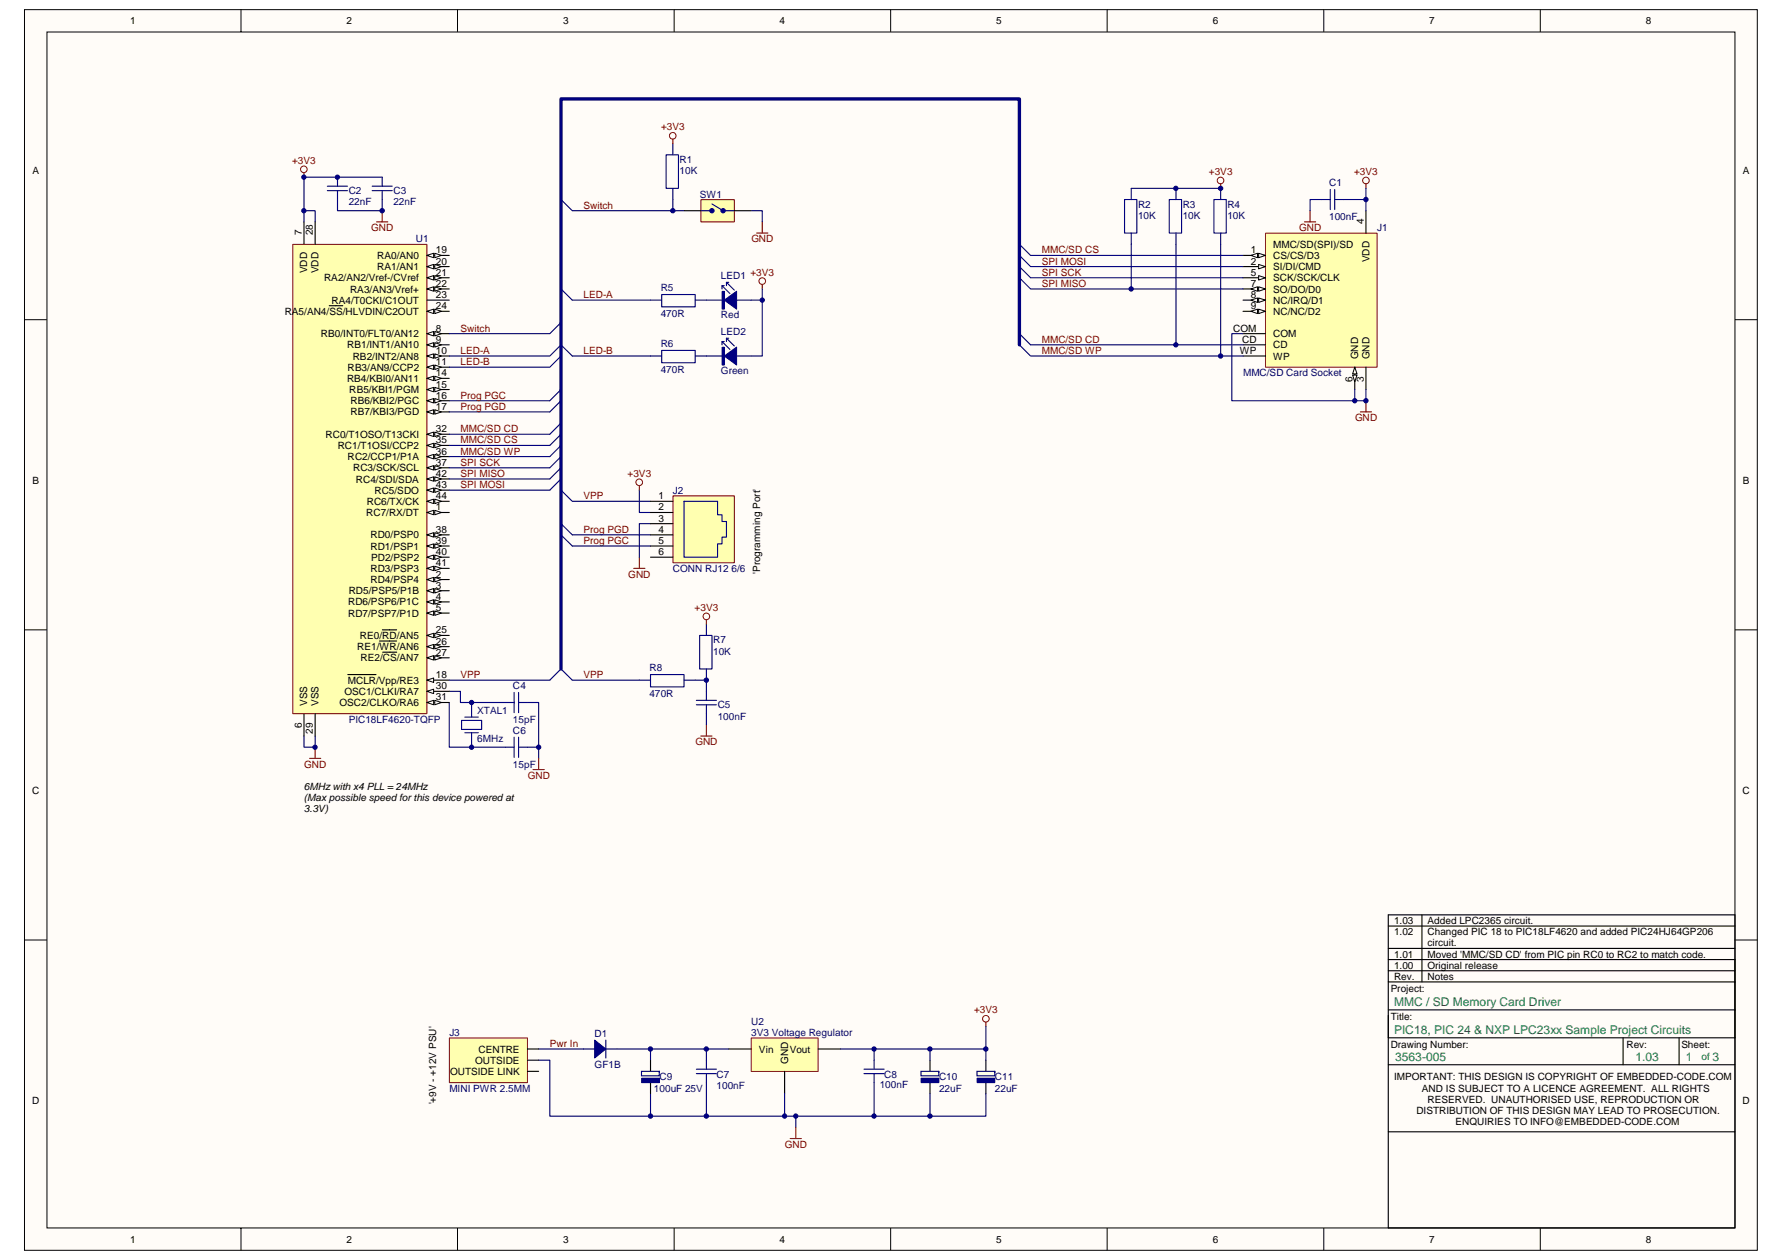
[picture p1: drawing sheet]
<svg xmlns="http://www.w3.org/2000/svg" width="297mm" height="210mm" viewBox="0 0 297 210" stroke-linecap="round" stroke-linejoin="round" font-family="sans-serif">
<path d="M4.1 1.6h288.8v206.8h-288.8z" fill="#fffcf8"/>
<path d="M4.1 1.6h288.8v206.8h-288.8z" fill="none" stroke="#000" stroke-width=".17"/>
<path d="M7.8 5.4h281.4v199.2h-281.4z" fill="#fffcf8"/>
<g fill="none" stroke="#000" stroke-width=".17">
<path d="M7.8 5.3h281.4v199.3h-281.4zM40.2 1.6v3.7M76.3 1.6v3.7M112.4 1.6v3.7M148.5 1.6v3.7M184.5 1.6v3.7M220.7 1.6v3.7M256.7 1.6v3.7M4.1 53.3h3.7M289.2 53.3h3.7M4.1 105h3.7M289.2 105h3.7"/>
<path d="M4.1 156.7h3.7M289.2 156.7h3.7M40.2 204.6v3.8M76.3 204.6v3.8M112.4 204.6v3.8M148.5 204.6v3.8M184.5 204.6v3.8M220.7 204.6v3.8M256.7 204.6v3.8"/>
</g>
<path d="M289.2 159.9v13.1h-57.8M155 176.7v1.8M231.4 163.6h57.8v41h-57.8zM231.4 168.3h57.8M231.4 177.4h57.8M270.5 173v4.4M279.9 173v4.4M155 180.4v1.9M231.4 188.6h57.8" fill="none" stroke="#000" stroke-width=".19"/>
<path d="M217.4 37h1.9M218.4 35.1v1.9M227.7 30.6v.8M105.6 94.7h1.9M106.6 92.9v1.8M164.3 170.3v.8" fill="none" stroke="#800000" stroke-width=".19"/>
<g fill="none" stroke="#000080" stroke-width=".19">
<path d="M202.4 33.3h2v5.5h-2zM203.5 31.4v1.9M203.5 38.8v1.9M220.2 33.3h1.5M221.7 31.6v3.3M222.5 33.3h1.5M222.5 31.6v3.3M106.6 81.7v3.7h1.8M108.4 87.3h-1.8v5.6M89.8 174.8h7.5M108.4 174.8v1.9M116.1 178.2h3.3"/>
<path d="M116.1 178.9h3.3M117.7 174.8v3.4M117.7 178.9v1.5M108.4 182.3v3.7"/>
</g>
<g fill="none" stroke="#800000" stroke-width=".17">
<circle cx="227.7" cy="30.1" r=".55"/>
<circle cx="164.3" cy="169.8" r=".55"/>
</g>
<path d="M153.6 179.7h2.9v.7h-2.9z" fill="#000080"/>
<path d="M153.5 179.7h3v.7h-3z" fill="none" stroke="#000080" stroke-width=".17"/>
<path d="M153.5 178.5v.8h3v-.8z" fill-rule="evenodd" fill="#ffffe8" stroke="#000080" stroke-width=".19"/>
<path d="M89.8 176.7h1.8v9.3h26.1M97.3 174.8h1.8M101 174.8h20.5M101 173.3v3M140.1 174.8h14.9v1.9M145.7 174.8v1.9M132.6 186v1.9" fill="none" stroke="#000080" stroke-width=".19"/>
<path d="M99.1 173.3l1.9 1.5-1.9 1.5z" fill="#000080" stroke="#000080" stroke-width=".17"/>
<path d="M131.7 189.7h1.9M132.6 187.9v1.8" fill="none" stroke="#800000" stroke-width=".19"/>
<path d="M108.4 176.7v1.8M108.4 180.4v1.9" fill="none" stroke="#000" stroke-width=".19"/>
<path d="M107 179.7h2.9v.7h-2.9z" fill="#000080"/>
<path d="M107 179.7h2.9v.7h-2.9z" fill="none" stroke="#000080" stroke-width=".17"/>
<path d="M106.9 178.5v.8h3v-.8z" fill-rule="evenodd" fill="#ffffe8" stroke="#000080" stroke-width=".19"/>
<path d="M126.1 38.8h1.9M127.1 37v1.8" fill="none" stroke="#800000" stroke-width=".19"/>
<path d="M93.5 33.3l1.9 1.8h18.6M125.2 35.1h1.9v1.9M93.5 81.7l1.9 1.8h13M93.5 89.1l1.9 1.9h13M93.5 87.3l1.9 1.8h13" fill="none" stroke="#000080" stroke-width=".19"/>
<path d="M231.4 152.5v11.1M231.4 159.9h57.8M237 152.5v11.1M289.2 152.5v11.1M231.4 161.8h57.8" fill="none" stroke="#000" stroke-width=".19"/>
<path d="M74.9 173h13v7.4h-13z" fill="#ffffb0"/>
<path d="M74.9 173h13v7.4h-13z" fill="none" stroke="#800000" stroke-width=".17"/>
<path d="M87.9 174.8h1.9M87.9 176.7h1.9M87.9 178.5h1.9" fill="none" stroke="#000" stroke-width=".19"/>
<path d="M116.9 33.3h5.5v3.7h-5.5z" fill="#ffffb0"/>
<path d="M116.8 33.3h5.6v3.7h-5.6z" fill="none" stroke="#800000" stroke-width=".17"/>
<g fill="#000080" stroke="#000080" stroke-width=".17">
<circle cx="120.5" cy="35.1" r=".36"/>
<circle cx="118.7" cy="35.1" r=".36"/>
</g>
<path d="M116.8 35.1h1.5M118.7 34l1.8 1.1M120.9 35.1h1.5M144 178.2h3.4M144 178.9h3.4M145.7 176.7v1.5M145.7 178.9v1.5" fill="none" stroke="#000080" stroke-width=".19"/>
<path d="M114 35.1h2.8M122.4 35.1h2.8M164.3 176.7v1.8M164.3 180.4v1.9" fill="none" stroke="#000" stroke-width=".19"/>
<path d="M162.9 179.7h2.9v.7h-2.9z" fill="#000080"/>
<path d="M162.9 179.7h2.9v.7h-2.9z" fill="none" stroke="#000080" stroke-width=".17"/>
<path d="M162.9 178.5v.8h2.9v-.8z" fill-rule="evenodd" fill="#ffffe8" stroke="#000080" stroke-width=".19"/>
<path d="M164.3 174.8v1.9" fill="none" stroke="#000080" stroke-width=".19"/>
<path d="M125.2 173h11.2v5.6h-11.2z" fill="#ffffb0"/>
<path d="M125.2 173h11.2v5.6h-11.2z" fill="none" stroke="#800000" stroke-width=".17"/>
<path d="M121.5 174.8h3.7M130.8 178.5v3.8M136.4 174.8h3.7" fill="none" stroke="#000" stroke-width=".19"/>
<path d="M117.7 180.4v5.6h28v-5.6M130.8 182.3v3.7M155 182.3v3.7h-9.3" fill="none" stroke="#000080" stroke-width=".19"/>
<path d="M211 38.9h18.5v22.3h-18.5z" fill="#ffffb0"/>
<path d="M210.9 38.9h18.6v22.3h-18.6z" fill="none" stroke="#800000" stroke-width=".17"/>
<path d="M207.2 42.6h3.7" fill="none" stroke="#000" stroke-width=".19"/>
<g fill="#fffcf8" stroke="#000" stroke-width=".17">
<path d="M209.8 42.2l1.1 .4-1.1 .3z"/>
<path d="M208.5 42.6l1.1-.4v.7z"/>
</g>
<path d="M207.2 44.4h3.7" fill="none" stroke="#000" stroke-width=".19"/>
<path d="M209.8 44.1l1.1 .3-1.1 .4z" fill="#fffcf8" stroke="#000" stroke-width=".17"/>
<path d="M227.7 35.1v3.7M207.2 46.3h3.7M227.7 61.2v3.7" fill="none" stroke="#000" stroke-width=".19"/>
<path d="M209.8 45.9l1.1 .4-1.1 .4z" fill="#fffcf8" stroke="#000" stroke-width=".17"/>
<path d="M225.8 61.2v3.7" fill="none" stroke="#000" stroke-width=".19"/>
<g fill="#fffcf8" stroke="#000" stroke-width=".17">
<path d="M225.8 61.2l.4 1.1h-.7z"/>
<path d="M225.5 62.5h.7l-.4 1.1z"/>
</g>
<path d="M207.2 48.2h3.7" fill="none" stroke="#000" stroke-width=".19"/>
<g fill="#fffcf8" stroke="#000" stroke-width=".17">
<path d="M209.8 47.8l1.1 .4-1.1 .3z"/>
<path d="M208.5 48.2l1.1-.4v.7z"/>
</g>
<path d="M207.2 50h3.7" fill="none" stroke="#000" stroke-width=".19"/>
<g fill="#fffcf8" stroke="#000" stroke-width=".17">
<path d="M209.8 49.7l1.1 .3-1.1 .4z"/>
<path d="M208.5 50l1.1-.3v.7z"/>
</g>
<path d="M207.2 51.9h3.7" fill="none" stroke="#000" stroke-width=".19"/>
<g fill="#fffcf8" stroke="#000" stroke-width=".17">
<path d="M209.8 51.5l1.1 .4-1.1 .4z"/>
<path d="M208.5 51.9l1.1-.4v.8z"/>
</g>
<path d="M207.2 55.6h3.7M207.2 57.5h3.7M207.2 59.3h3.7M231.4 158.1h57.8M231.4 154.3h57.8" fill="none" stroke="#000" stroke-width=".19"/>
<path d="M220.2 33.3h-1.8v1.8M224 33.3h3.7M227.7 31.4v3.7M169.9 55.6l1.9 1.9h35.4M169.9 40.7l1.9 1.9h35.4M169.9 42.6l1.9 1.8h35.4M169.9 44.4l1.9 1.9h35.4M169.9 46.3l1.9 1.9h35.4M203.5 40.7v18.6M207.2 55.6h-1.9v11.2h20.5M225.8 64.9v1.9h1.9v-1.9" fill="none" stroke="#000080" stroke-width=".19"/>
<path d="M203.5 30.6v.8M226.8 68.6h1.8M227.7 66.8v1.8" fill="none" stroke="#800000" stroke-width=".19"/>
<circle cx="203.5" cy="30.1" r=".55" fill="none" stroke="#800000" stroke-width=".17"/>
<path d="M112.2 82.7h10.2v11.1h-10.2z" fill="#ffffb0"/>
<g fill="none" stroke="#800000" stroke-width=".17">
<path d="M112.2 82.6h10.2v11.2h-10.2z"/>
<circle cx="112.1" cy="22.6" r=".55"/>
<circle cx="106.6" cy="80.4" r=".55"/>
</g>
<path d="M108.4 83.5h3.8M108.4 85.4h3.8M108.4 87.3h3.8M108.4 89.1h3.8M108.4 91h3.8M108.4 92.9h3.8" fill="none" stroke="#000" stroke-width=".19"/>
<g fill="none" stroke="#000080" stroke-width=".19">
<path d="M50.7 35.1h1.8v1.9M54.6 31h3.3M54.6 31.8h3.3M56.3 31.8v3.3h7.4v-3.3M56.3 29.5v1.5M62 31h3.4M62 31.8h3.4M63.7 31v-1.5h-13v7.5M111 25.8h2.1v5.6h-2.1zM112.2 23.9v1.9M112.2 31.4v3.7M187.4 33.3h2.1v5.5h-2.1z"/>
<path d="M188.6 38.8v9.4M194.9 33.3h2.1v5.5h-2.1zM196 31.4v1.9M196 38.8v18.7M203.5 31.4h-14.9v1.9M169.9 57.5l1.9 1.8h35.4M74.9 66.8h16.7M74.9 68.6h16.7M114 83.5h5.6v2.3h.8v1.1h.7v2.6h-.7v1.1h-.8v2.3h-5.6zM74.9 115.2h1.8v1.9h9M74.9 117.1v7.4h10.8M77.5 119.5h2.2"/>
<path d="M78.6 117.1v2.4M85.7 115.4v3.4M86.4 117.1h3.4v9.3M86.4 115.4v3.4M106.6 113.3h1.8M108.4 112.4h5.6v2.1h-5.6zM114 113.3h3.7v3.4M116.1 117.5h3.3M116.1 116.7h3.3M116.6 105.9h2.1v5.6h-2.1zM117.7 104v1.9M117.7 111.5v1.8"/>
<path d="M117.7 117.5v3.3M50.7 122.7v1.8h1.8v-1.8M76.9 120.1h3.4v1.5h-3.4zM77.5 122.1h2.2M78.6 122.1v2.4M85.7 122.9v3.3M86.4 124.5h3.4M86.4 122.9v3.3M164.3 171.1v3.7h-9.3M164.3 182.3v3.7h-9.3"/>
</g>
<path d="M62.8 37h1.8M63.7 35.1v1.9M112.2 23.2v.7M106.6 80.9v.8M51.6 126.4h1.9M52.5 124.5v1.9M88.9 128.2h1.8M89.8 126.4v1.8M116.8 122.7h1.9M117.7 120.8v1.9" fill="none" stroke="#800000" stroke-width=".19"/>
<path d="M48.8 40.7h22.4v78.2h-22.4z" fill="#ffffb0"/>
<path d="M48.8 40.7h22.4v78.2h-22.4z" fill="none" stroke="#800000" stroke-width=".17"/>
<path d="M71.2 113.3h3.7" fill="none" stroke="#000" stroke-width=".19"/>
<path d="M71.2 113.3l1.1-.3v.7z" fill="#fffcf8" stroke="#000" stroke-width=".17"/>
<path d="M71.2 42.6h3.7M58 112.4h4.7" fill="none" stroke="#000" stroke-width=".19"/>
<g fill="#fffcf8" stroke="#000" stroke-width=".17">
<path d="M71.2 42.6l1.1-.4v.7z"/>
<path d="M72.5 42.2l1.1 .4-1.1 .3z"/>
</g>
<path d="M71.2 44.4h3.7" fill="none" stroke="#000" stroke-width=".19"/>
<g fill="#fffcf8" stroke="#000" stroke-width=".17">
<path d="M71.2 44.4l1.1-.3v.7z"/>
<path d="M72.5 44.1l1.1 .3-1.1 .4z"/>
</g>
<path d="M71.2 46.3h3.7" fill="none" stroke="#000" stroke-width=".19"/>
<g fill="#fffcf8" stroke="#000" stroke-width=".17">
<path d="M71.2 46.3l1.1-.4v.8z"/>
<path d="M72.5 45.9l1.1 .4-1.1 .4z"/>
</g>
<path d="M71.2 48.2h3.7" fill="none" stroke="#000" stroke-width=".19"/>
<g fill="#fffcf8" stroke="#000" stroke-width=".17">
<path d="M71.2 48.2l1.1-.4v.7z"/>
<path d="M72.5 47.8l1.1 .4-1.1 .3z"/>
</g>
<path d="M71.2 50h3.7M71.2 51.9h3.7" fill="none" stroke="#000" stroke-width=".19"/>
<g fill="#fffcf8" stroke="#000" stroke-width=".17">
<path d="M71.2 51.9l1.1-.4v.8z"/>
<path d="M72.5 51.5l1.1 .4-1.1 .4z"/>
</g>
<path d="M54.9 50.9h2.2M71.2 105.9h3.7" fill="none" stroke="#000" stroke-width=".19"/>
<g fill="#fffcf8" stroke="#000" stroke-width=".17">
<path d="M71.2 105.9l1.1-.4v.8z"/>
<path d="M72.5 105.5l1.1 .4-1.1 .4z"/>
</g>
<path d="M63.7 105h2.4M71.2 107.8h3.7" fill="none" stroke="#000" stroke-width=".19"/>
<g fill="#fffcf8" stroke="#000" stroke-width=".17">
<path d="M71.2 107.8l1.1-.4v.7z"/>
<path d="M72.5 107.4l1.1 .4-1.1 .3z"/>
</g>
<path d="M63.3 106.8h2.8M71.2 109.6h3.7" fill="none" stroke="#000" stroke-width=".19"/>
<g fill="#fffcf8" stroke="#000" stroke-width=".17">
<path d="M71.2 109.6l1.1-.3v.7z"/>
<path d="M72.5 109.3l1.1 .3-1.1 .4z"/>
</g>
<path d="M52.5 37v3.7M50.7 118.9v3.8M63.8 108.7h2.3M71.2 115.2h3.7" fill="none" stroke="#000" stroke-width=".19"/>
<path d="M71.2 115.2l1.1-.3v.7z" fill="#fffcf8" stroke="#000" stroke-width=".17"/>
<path d="M71.2 117.1h3.7" fill="none" stroke="#000" stroke-width=".19"/>
<g fill="#fffcf8" stroke="#000" stroke-width=".17">
<path d="M71.2 117.1l1.1-.4v.8z"/>
<path d="M72.5 116.7l1.1 .4-1.1 .4z"/>
</g>
<path d="M71.2 72.4h3.7" fill="none" stroke="#000" stroke-width=".19"/>
<g fill="#fffcf8" stroke="#000" stroke-width=".17">
<path d="M71.2 72.4l1.1-.4v.7z"/>
<path d="M72.5 72l1.1 .4-1.1 .3z"/>
</g>
<path d="M71.2 74.2h3.7" fill="none" stroke="#000" stroke-width=".19"/>
<g fill="#fffcf8" stroke="#000" stroke-width=".17">
<path d="M71.2 74.2l1.1-.3v.7z"/>
<path d="M72.5 73.9l1.1 .3-1.1 .4z"/>
</g>
<path d="M71.2 76.1h3.7" fill="none" stroke="#000" stroke-width=".19"/>
<g fill="#fffcf8" stroke="#000" stroke-width=".17">
<path d="M71.2 76.1l1.1-.4v.8z"/>
<path d="M72.5 75.7l1.1 .4-1.1 .4z"/>
</g>
<path d="M71.2 78h3.7" fill="none" stroke="#000" stroke-width=".19"/>
<g fill="#fffcf8" stroke="#000" stroke-width=".17">
<path d="M71.2 78l1.1-.4v.7z"/>
<path d="M72.5 77.6l1.1 .4-1.1 .3z"/>
</g>
<path d="M71.2 89.1h3.7" fill="none" stroke="#000" stroke-width=".19"/>
<g fill="#fffcf8" stroke="#000" stroke-width=".17">
<path d="M71.2 89.1l1.1-.3v.7z"/>
<path d="M72.5 88.8l1.1 .3-1.1 .4z"/>
</g>
<path d="M71.2 91h3.7" fill="none" stroke="#000" stroke-width=".19"/>
<g fill="#fffcf8" stroke="#000" stroke-width=".17">
<path d="M71.2 91l1.1-.4v.8z"/>
<path d="M72.5 90.6l1.1 .4-1.1 .4z"/>
</g>
<path d="M71.2 92.9h3.7" fill="none" stroke="#000" stroke-width=".19"/>
<g fill="#fffcf8" stroke="#000" stroke-width=".17">
<path d="M71.2 92.9l1.1-.4v.7z"/>
<path d="M72.5 92.5l1.1 .4-1.1 .3z"/>
</g>
<path d="M71.2 94.7h3.7" fill="none" stroke="#000" stroke-width=".19"/>
<g fill="#fffcf8" stroke="#000" stroke-width=".17">
<path d="M71.2 94.7l1.1-.3v.7z"/>
<path d="M72.5 94.4l1.1 .3-1.1 .4z"/>
</g>
<path d="M71.2 79.8h3.7" fill="none" stroke="#000" stroke-width=".19"/>
<g fill="#fffcf8" stroke="#000" stroke-width=".17">
<path d="M71.2 79.8l1.1-.3v.7z"/>
<path d="M72.5 79.5l1.1 .3-1.1 .4z"/>
</g>
<path d="M71.2 81.7h3.7" fill="none" stroke="#000" stroke-width=".19"/>
<g fill="#fffcf8" stroke="#000" stroke-width=".17">
<path d="M71.2 81.7l1.1-.4v.8z"/>
<path d="M72.5 81.3l1.1 .4-1.1 .4z"/>
</g>
<path d="M71.2 83.5h3.7" fill="none" stroke="#000" stroke-width=".19"/>
<g fill="#fffcf8" stroke="#000" stroke-width=".17">
<path d="M71.2 83.5l1.1-.3v.7z"/>
<path d="M72.5 83.2l1.1 .3-1.1 .4z"/>
</g>
<path d="M71.2 85.4h3.7" fill="none" stroke="#000" stroke-width=".19"/>
<g fill="#fffcf8" stroke="#000" stroke-width=".17">
<path d="M71.2 85.4l1.1-.4v.8z"/>
<path d="M72.5 85l1.1 .4-1.1 .4z"/>
</g>
<path d="M71.2 96.6h3.7" fill="none" stroke="#000" stroke-width=".19"/>
<g fill="#fffcf8" stroke="#000" stroke-width=".17">
<path d="M71.2 96.6l1.1-.4v.8z"/>
<path d="M72.5 96.2l1.1 .4-1.1 .4z"/>
</g>
<path d="M71.2 98.4h3.7" fill="none" stroke="#000" stroke-width=".19"/>
<g fill="#fffcf8" stroke="#000" stroke-width=".17">
<path d="M71.2 98.4l1.1-.3v.7z"/>
<path d="M72.5 98.1l1.1 .3-1.1 .4z"/>
</g>
<path d="M71.2 100.3h3.7" fill="none" stroke="#000" stroke-width=".19"/>
<g fill="#fffcf8" stroke="#000" stroke-width=".17">
<path d="M71.2 100.3l1.1-.4v.8z"/>
<path d="M72.5 99.9l1.1 .4-1.1 .4z"/>
</g>
<path d="M71.2 102.2h3.7" fill="none" stroke="#000" stroke-width=".19"/>
<g fill="#fffcf8" stroke="#000" stroke-width=".17">
<path d="M71.2 102.2l1.1-.4v.8z"/>
<path d="M72.5 101.8l1.1 .4-1.1 .4z"/>
</g>
<path d="M50.7 37v3.7M71.2 55.6h3.7M52.5 118.9v3.8" fill="none" stroke="#000" stroke-width=".19"/>
<g fill="#fffcf8" stroke="#000" stroke-width=".17">
<path d="M71.2 55.6l1.1-.4v.8z"/>
<path d="M72.5 55.2l1.1 .4-1.1 .4z"/>
</g>
<path d="M71.2 57.5h3.7" fill="none" stroke="#000" stroke-width=".19"/>
<g fill="#fffcf8" stroke="#000" stroke-width=".17">
<path d="M71.2 57.5l1.1-.4v.7z"/>
<path d="M72.5 57.1l1.1 .4-1.1 .3z"/>
</g>
<path d="M71.2 59.3h3.7" fill="none" stroke="#000" stroke-width=".19"/>
<g fill="#fffcf8" stroke="#000" stroke-width=".17">
<path d="M71.2 59.3l1.1-.3v.7z"/>
<path d="M72.5 59l1.1 .3-1.1 .4z"/>
</g>
<path d="M71.2 61.2h3.7" fill="none" stroke="#000" stroke-width=".19"/>
<g fill="#fffcf8" stroke="#000" stroke-width=".17">
<path d="M71.2 61.2l1.1-.4v.8z"/>
<path d="M72.5 60.8l1.1 .4-1.1 .4z"/>
</g>
<path d="M71.2 63.1h3.7" fill="none" stroke="#000" stroke-width=".19"/>
<g fill="#fffcf8" stroke="#000" stroke-width=".17">
<path d="M71.2 63.1l1.1-.4v.7z"/>
<path d="M72.5 62.7l1.1 .4-1.1 .3z"/>
</g>
<path d="M71.2 64.9h3.7" fill="none" stroke="#000" stroke-width=".19"/>
<g fill="#fffcf8" stroke="#000" stroke-width=".17">
<path d="M71.2 64.9l1.1-.3v.7z"/>
<path d="M72.5 64.6l1.1 .3-1.1 .4z"/>
</g>
<path d="M71.2 66.8h3.7" fill="none" stroke="#000" stroke-width=".19"/>
<g fill="#fffcf8" stroke="#000" stroke-width=".17">
<path d="M71.2 66.8l1.1-.4v.8z"/>
<path d="M72.5 66.4l1.1 .4-1.1 .4z"/>
</g>
<path d="M71.2 68.6h3.7" fill="none" stroke="#000" stroke-width=".19"/>
<g fill="#fffcf8" stroke="#000" stroke-width=".17">
<path d="M71.2 68.6l1.1-.3v.7z"/>
<path d="M72.5 68.3l1.1 .3-1.1 .4z"/>
</g>
<g fill="none" stroke="#800000" stroke-width=".17">
<circle cx="50.6" cy="28.2" r=".55"/>
<circle cx="127.1" cy="46.8" r=".55"/>
<circle cx="117.7" cy="102.7" r=".55"/>
</g>
<path d="M50.7 28.8v.7M127.1 47.4v.8M117.7 103.3v.7" fill="none" stroke="#800000" stroke-width=".19"/>
<g fill="none" stroke="#000080" stroke-width=".19">
<path d="M74.9 59.3h16.7l1.9-1.8 1.9 1.8h14.9M93.5 53.7l-1.9 1.9h-16.7M93.5 59.3l-1.9 1.9h-16.7M93.5 48.2l1.9 1.8h14.9M110.3 49.1h5.6v2h-5.6zM110.3 58.4h5.6v2.1h-5.6zM115.9 59.3h4.5M115.9 50h4.5M120.4 56.9h.3M120.4 47.6h.3M120.4 57.5v-.6l1.3 1.3M120.4 48.2v-.6l1.3 1.3"/>
<path d="M121.1 56.4h.4M121.1 47.1h.4M121.1 56.9v-.5l1.3 1.3M121.1 47.6v-.5l1.3 1.2M122.8 50h4.3M127.1 48.2v11.1h-4.3M93.5 70.5l-1.9 1.9h-16.7M93.5 72.4l-1.9 1.8h-16.7M93.5 79.8l-1.9 1.9h-16.7M93.5 76.1l-1.9 1.9h-16.7M93.5 78l-1.9 1.8h-16.7M93.5 74.2l-1.9 1.9h-16.7"/>
<path d="M93.5 66.8l-1.9 1.8M93.5 64.9l-1.9 1.9M74.9 113.3h16.7l1.9-1.8 1.9 1.8h11.2"/>
</g>
<path d="M120.6 48.6v2.9M120.6 57.9v2.9" fill="none" stroke="#000080" stroke-width=".34"/>
<path d="M120.4 57.9h.3v2.9h-.3zM120.4 48.6h.3v2.9h-.3z" fill="none" stroke="#000080" stroke-width=".17"/>
<g fill="#000080" stroke="#000080" stroke-width=".17">
<path d="M120.7 59.3l2.1-1.5v3z"/>
<path d="M120.7 50l2.1-1.5v3z"/>
<circle cx="50.6" cy="35.1" r=".36"/>
<circle cx="50.6" cy="29.5" r=".36"/>
<circle cx="52.5" cy="124.5" r=".36"/>
<circle cx="56.2" cy="29.5" r=".36"/>
<circle cx="63.7" cy="35.1" r=".37"/>
<circle cx="78.6" cy="124.5" r=".36"/>
<circle cx="78.6" cy="117.1" r=".36"/>
<circle cx="89.8" cy="124.5" r=".36"/>
<circle cx="108.4" cy="186" r=".37"/>
<circle cx="108.4" cy="174.8" r=".37"/>
<circle cx="112.2" cy="35.1" r=".37"/>
<circle cx="117.7" cy="186" r=".36"/>
<circle cx="117.7" cy="174.8" r=".36"/>
<circle cx="117.7" cy="113.3" r=".36"/>
<circle cx="127.1" cy="50" r=".36"/>
<circle cx="130.8" cy="186" r=".36"/>
<circle cx="132.6" cy="186" r=".36"/>
<circle cx="145.7" cy="186" r=".36"/>
<circle cx="145.7" cy="174.8" r=".36"/>
<circle cx="155" cy="186" r=".37"/>
<circle cx="155" cy="174.8" r=".37"/>
<circle cx="164.3" cy="174.8" r=".36"/>
<circle cx="188.6" cy="48.2" r=".36"/>
<circle cx="196" cy="57.5" r=".36"/>
<circle cx="196" cy="31.4" r=".36"/>
<circle cx="203.5" cy="59.3" r=".37"/>
<circle cx="203.5" cy="31.4" r=".37"/>
<circle cx="225.8" cy="66.8" r=".36"/>
<circle cx="227.7" cy="66.8" r=".36"/>
<circle cx="227.7" cy="33.3" r=".36"/>
</g>
<path d="M169.9 57.5v-41h-76.4v95" fill="none" stroke="#000080" stroke-width=".56"/>
<path d="M231.4 152.5h57.8" fill="none" stroke="#000" stroke-width=".19"/>
<g font-size="2" fill="#00753f">
<text x="232.4" y="167.7">MMC / SD Memory Card Driver</text>
<text x="232.4" y="172.4">PIC18, PIC 24 &amp; NXP LPC23xx Sample Project Circuits</text>
<text x="232.6" y="176.8">3563-005</text>
<text x="272.6" y="176.8">1.03</text>
<text x="281" y="176.8">1</text>
<text x="285.5" y="176.8">3</text>
</g>
<g font-size="1.7">
<text x="21.7" y="4">1</text>
<text x="57.8" y="4">2</text>
<text x="93.9" y="4">3</text>
<text x="130" y="4">4</text>
<text x="166.1" y="4">5</text>
<text x="202.2" y="4">6</text>
<text x="238.2" y="4">7</text>
<text x="274.4" y="4">8</text>
<text x="5.4" y="28.9">A</text>
<text x="290.5" y="28.9">A</text>
<text x="50.3" y="39.2" transform="rotate(-90 50.3 39.2)">7</text>
<text x="52.2" y="39.2" transform="rotate(-90 52.2 39.2)">28</text>
<text x="212.2" y="41.3">MMC/SD(SPI)/SD</text>
<text x="227.3" y="37.4" transform="rotate(-90 227.3 37.4)">4</text>
<text x="51.2" y="45.6" transform="rotate(-90 51.2 45.6)">VDD</text>
<text x="53.1" y="45.6" transform="rotate(-90 53.1 45.6)">VDD</text>
<text x="54" y="46.9">RA2/AN2/Vref-/CVref</text>
<text x="62.9" y="43.2">RA0/AN0</text>
<text x="62.9" y="45">RA1/AN1</text>
<text x="72.7" y="42.2">19</text>
<text x="72.7" y="44.1">20</text>
<text x="72.7" y="47.8">22</text>
<text x="72.7" y="46">21</text>
<text x="208.5" y="42.2">1</text>
<text x="208.5" y="44.1">2</text>
<text x="208.5" y="46">5</text>
<text x="208.5" y="47.8">7</text>
<text x="212.2" y="43.2">CS/CS/D3</text>
<text x="212.2" y="45">SI/DI/CMD</text>
<text x="212.2" y="46.9">SCK/SCK/CLK</text>
<text x="228.3" y="43.7" transform="rotate(-90 228.3 43.7)">VDD</text>
<text x="47.5" y="52.5">RA5/AN4/SS/HLVDIN/C2OUT</text>
<text x="55.3" y="50.6">RA4/T0CKI/C1OUT</text>
<text x="58.4" y="48.7">RA3/AN3/Vref+</text>
<text x="72.7" y="51.5">24</text>
<text x="72.7" y="49.7">23</text>
<text x="208.5" y="49.7">8</text>
<text x="208.5" y="51.5">9</text>
<text x="212.2" y="48.7">SO/DO/D0</text>
<text x="212.2" y="50.6">NC/IRQ/D1</text>
<text x="212.2" y="52.5">NC/NC/D2</text>
<text x="53.5" y="56.2">RB0/INT0/FLT0/AN12</text>
<text x="57.9" y="58.1">RB1/INT1/AN10</text>
<text x="58.8" y="59.9">RB2/INT2/AN8</text>
<text x="72.7" y="57.1">9</text>
<text x="72.7" y="55.3">8</text>
<text x="72.7" y="59">10</text>
<text x="205.6" y="55.3">COM</text>
<text x="206.6" y="59">WP</text>
<text x="207" y="57.1">CD</text>
<text x="212.2" y="56.2">COM</text>
<text x="212.2" y="58.1">CD</text>
<text x="212.2" y="59.9">WP</text>
<text x="226.4" y="59.9" transform="rotate(-90 226.4 59.9)">GND</text>
<text x="228.3" y="59.9" transform="rotate(-90 228.3 59.9)">GND</text>
<text x="57.8" y="63.6">RB4/KBI0/AN11</text>
<text x="58" y="61.8">RB3/AN9/CCP2</text>
<text x="58.2" y="65.5">RB5/KBI1/PGM</text>
<text x="72.7" y="62.7">14</text>
<text x="72.7" y="64.6">15</text>
<text x="72.7" y="60.9">11</text>
<text x="225.5" y="63.6" transform="rotate(-90 225.5 63.6)">6</text>
<text x="227.3" y="63.6" transform="rotate(-90 227.3 63.6)">3</text>
<text x="58.4" y="67.4">RB6/KBI2/PGC</text>
<text x="58.4" y="69.2">RB7/KBI3/PGD</text>
<text x="72.7" y="66.4">16</text>
<text x="72.7" y="68.3">17</text>
<text x="54.3" y="73">RC0/T1OSO/T13CKI</text>
<text x="56.3" y="74.8">RC1/T1OSI/CCP2</text>
<text x="58" y="76.7">RC2/CCP1/P1A</text>
<text x="72.7" y="73.9">35</text>
<text x="72.7" y="77.6">37</text>
<text x="72.7" y="75.8">36</text>
<text x="72.7" y="72">32</text>
<text x="5.4" y="80.6">B</text>
<text x="58.9" y="78.5">RC3/SCK/SCL</text>
<text x="59.3" y="80.4">RC4/SDI/SDA</text>
<text x="62.4" y="82.3">RC5/SDO</text>
<text x="72.7" y="79.5">42</text>
<text x="72.7" y="81.3">43</text>
<text x="72.7" y="83.2">44</text>
<text x="109.7" y="83.2">1</text>
<text x="290.5" y="80.6">B</text>
<text x="61" y="86">RC7/RX/DT</text>
<text x="61.1" y="84.1">RC6/TX/CK</text>
<text x="61.8" y="89.7">RD0/PSP0</text>
<text x="72.7" y="85.1">1</text>
<text x="72.7" y="88.8">38</text>
<text x="109.7" y="85.1">2</text>
<text x="109.7" y="86.9">3</text>
<text x="109.7" y="88.8">4</text>
<text x="61.8" y="91.6">RD1/PSP1</text>
<text x="61.8" y="95.3">RD3/PSP3</text>
<text x="61.8" y="93.5">PD2/PSP2</text>
<text x="72.7" y="92.5">40</text>
<text x="72.7" y="90.7">39</text>
<text x="72.7" y="94.4">41</text>
<text x="109.7" y="90.7">5</text>
<text x="109.7" y="92.5">6</text>
<text x="126.7" y="95.7" transform="rotate(-90 126.7 95.7)">'Programming Port'</text>
<text x="58" y="100.9">RD6/PSP6/P1C</text>
<text x="58.1" y="99">RD5/PSP5/P1B</text>
<text x="61.8" y="97.2">RD4/PSP4</text>
<text x="72.7" y="100">4</text>
<text x="72.7" y="101.8">5</text>
<text x="72.7" y="96.2">2</text>
<text x="72.7" y="98.1">3</text>
<text x="58" y="102.8">RD7/PSP7/P1D</text>
<text x="60" y="106.5">RE0/RD/AN5</text>
<text x="72.7" y="105.6">25</text>
<text x="72.7" y="107.4">26</text>
<text x="58" y="113.9">MCLR/Vpp/RE3</text>
<text x="59.5" y="108.4">RE1/WR/AN6</text>
<text x="60.1" y="110.2">RE2/CS/AN7</text>
<text x="72.7" y="113">18</text>
<text x="72.7" y="109.3">27</text>
<text x="51.2" y="117.6" transform="rotate(-90 51.2 117.6)">VSS</text>
<text x="53.1" y="117.6" transform="rotate(-90 53.1 117.6)">VSS</text>
<text x="56.6" y="117.7">OSC2/CLKO/RA6</text>
<text x="57.4" y="115.8">OSC1/CLKI/RA7</text>
<text x="72.7" y="114.9">30</text>
<text x="72.7" y="116.7">31</text>
<text x="50.3" y="121.4" transform="rotate(-90 50.3 121.4)">6</text>
<text x="52.2" y="122.3" transform="rotate(-90 52.2 122.3)">29</text>
<text x="50.7" y="131.6">6MHz with x4 PLL = 24MHz</text>
<text x="5.4" y="132.3">C</text>
<text x="50.7" y="133.5">(Max possible speed for this device powered at</text>
<text x="50.7" y="135.4">3.3V)</text>
<text x="290.5" y="132.3">C</text>
<text x="232.4" y="155.9">1.02</text>
<text x="232.4" y="154">1.03</text>
<text x="238" y="155.9">Changed PIC 18 to PIC18LF4620 and added PIC24HJ64GP206</text>
<text x="238" y="154">Added LPC2365 circuit.</text>
<text x="232.4" y="159.6">1.01</text>
<text x="232.4" y="161.4">1.00</text>
<text x="238" y="159.6">Moved 'MMC/SD CD' from PIC pin RC0 to RC2 to match code.</text>
<text x="238" y="157.7">circuit.</text>
<text x="238" y="161.4">Original release</text>
<text x="231.8" y="165.4">Project:</text>
<text x="232.4" y="163.3">Rev.</text>
<text x="238" y="163.3">Notes</text>
<text x="231.8" y="170">Title:</text>
<text x="75" y="179.1">OUTSIDE LINK</text>
<text x="79.2" y="177.3">OUTSIDE</text>
<text x="79.8" y="175.4">CENTRE</text>
<text x="126.5" y="175.4">Vin</text>
<text x="131.4" y="177.2" transform="rotate(-90 131.4 177.2)">GND</text>
<text x="131.6" y="175.4">Vout</text>
<text x="231.8" y="174.7">Drawing Number:</text>
<text x="271.1" y="174.7">Rev:</text>
<text x="280.3" y="174.7">Sheet:</text>
<text x="5.4" y="184">D</text>
<text x="72.7" y="184.1" transform="rotate(-90 72.7 184.1)">'+9V - +12V PSU'</text>
<text x="232.4" y="180.1">IMPORTANT: THIS DESIGN IS COPYRIGHT OF EMBEDDED-CODE.COM</text>
<text x="236.1" y="185.7">DISTRIBUTION OF THIS DESIGN MAY LEAD TO PROSECUTION.</text>
<text x="237" y="181.9">AND IS SUBJECT TO A LICENCE AGREEMENT. ALL RIGHTS</text>
<text x="238" y="183.8">RESERVED. UNAUTHORISED USE, REPRODUCTION OR</text>
<text x="290.5" y="184">D</text>
<text x="242.6" y="187.5">ENQUIRIES TO INFO@EMBEDDED-CODE.COM</text>
<text x="21.7" y="207.1">1</text>
<text x="57.8" y="207.1">2</text>
<text x="93.9" y="207.1">3</text>
<text x="130" y="207.1">4</text>
<text x="166.1" y="207.1">5</text>
<text x="202.2" y="207.1">6</text>
<text x="238.2" y="207.1">7</text>
<text x="274.4" y="207.1">8</text>
</g>
<g font-size="1.7" fill="#800000">
<text x="110.2" y="21.7">+3V3</text>
<text x="48.7" y="27.3">+3V3</text>
<text x="201.5" y="29.2">+3V3</text>
<text x="225.7" y="29.2">+3V3</text>
<text x="97.3" y="34.8">Switch</text>
<text x="61.9" y="38.5">GND</text>
<text x="125.2" y="40.4">GND</text>
<text x="216.6" y="38.5">GND</text>
<text x="125.1" y="46">+3V3</text>
<text x="173.7" y="47.8">SPI MISO</text>
<text x="173.7" y="46">SPI SCK</text>
<text x="173.7" y="42.2">MMC/SD CS</text>
<text x="173.7" y="44.1">SPI MOSI</text>
<text x="97.3" y="49.7">LED-A</text>
<text x="76.8" y="59">LED-A</text>
<text x="76.8" y="55.3">Switch</text>
<text x="97.3" y="59">LED-B</text>
<text x="173.7" y="57.1">MMC/SD CD</text>
<text x="173.7" y="59">MMC/SD WP</text>
<text x="76.8" y="60.9">LED-B</text>
<text x="76.8" y="68.3">Prog PGD</text>
<text x="76.8" y="66.4">Prog PGC</text>
<text x="225.9" y="70.2">GND</text>
<text x="76.8" y="72">MMC/SD CD</text>
<text x="76.8" y="77.6">SPI SCK</text>
<text x="76.8" y="73.9">MMC/SD CS</text>
<text x="76.8" y="75.8">MMC/SD WP</text>
<text x="76.8" y="81.3">SPI MOSI</text>
<text x="76.8" y="79.5">SPI MISO</text>
<text x="97.3" y="83.2">VPP</text>
<text x="104.6" y="79.5">+3V3</text>
<text x="97.3" y="88.8">Prog PGD</text>
<text x="97.3" y="90.7">Prog PGC</text>
<text x="104.7" y="96.2">GND</text>
<text x="115.8" y="101.8">+3V3</text>
<text x="76.8" y="113">VPP</text>
<text x="97.3" y="113">VPP</text>
<text x="115.9" y="124.2">GND</text>
<text x="50.7" y="127.9">GND</text>
<text x="88" y="129.8">GND</text>
<text x="162.4" y="168.9">+3V3</text>
<text x="91.7" y="174.5">Pwr In</text>
<text x="130.8" y="191.2">GND</text>
</g>
<g font-size="1.7" fill="#000080">
<text x="113.3" y="27.1">R1</text>
<text x="113.3" y="29">10K</text>
<text x="58.1" y="32.3">C2</text>
<text x="58.1" y="34.2">22nF</text>
<text x="65.6" y="32.3">C3</text>
<text x="65.6" y="34.2">22nF</text>
<text x="116.6" y="32.9">SW1</text>
<text x="189.7" y="34.6">R2</text>
<text x="197.1" y="34.6">R3</text>
<text x="204.6" y="34.6">R4</text>
<text x="221.5" y="31.1">C1</text>
<text x="69.3" y="40.4">U1</text>
<text x="189.7" y="36.4">10K</text>
<text x="197.1" y="36.4">10K</text>
<text x="204.6" y="36.4">10K</text>
<text x="221.5" y="36.6">100nF</text>
<text x="229.6" y="38.5">J1</text>
<text x="120.2" y="46.5">LED1</text>
<text x="110.1" y="48.6">R5</text>
<text x="110.1" y="52.8">470R</text>
<text x="120.2" y="53">Red</text>
<text x="110.1" y="57.9">R6</text>
<text x="120.2" y="55.8">LED2</text>
<text x="110.1" y="62.1">470R</text>
<text x="120.2" y="62.3">Green</text>
<text x="207.2" y="62.7">MMC/SD Card Socket</text>
<text x="112.2" y="82.3">J2</text>
<text x="112.2" y="95.3">CONN RJ12 6/6</text>
<text x="118.9" y="107.2">R7</text>
<text x="108.2" y="111.9">R8</text>
<text x="118.9" y="109.1">10K</text>
<text x="79.6" y="119">XTAL1</text>
<text x="85.5" y="114.9">C4</text>
<text x="108.2" y="116.2">470R</text>
<text x="119.6" y="118">C5</text>
<text x="119.6" y="119.9">100nF</text>
<text x="58.1" y="120.5">PIC18LF4620-TQFP</text>
<text x="79.6" y="123.6">6MHz</text>
<text x="85.5" y="120.5">15pF</text>
<text x="85.5" y="122.3">C6</text>
<text x="85.5" y="127.9">15pF</text>
<text x="74.9" y="172.6">J3</text>
<text x="99.1" y="172.8">D1</text>
<text x="125.2" y="170.8">U2</text>
<text x="125.2" y="172.6">3V3 Voltage Regulator</text>
<text x="99.1" y="178">GF1B</text>
<text x="119.4" y="179.7">C7</text>
<text x="147.4" y="179.7">C8</text>
<text x="74.9" y="181.9">MINI PWR 2.5MM</text>
<text x="109" y="181.9">100uF 25V</text>
<text x="109.9" y="180.1">C9</text>
<text x="119.4" y="181.5">100nF</text>
<text x="146.6" y="181.4">100nF</text>
<text x="156.5" y="180.1">C10</text>
<text x="156.5" y="181.9">22uF</text>
<text x="165.8" y="180.1">C11</text>
<text x="165.8" y="181.9">22uF</text>
</g>
<text font-size="1.7" fill="#00753f" x="283.6" y="176.7">of</text>
</svg>
